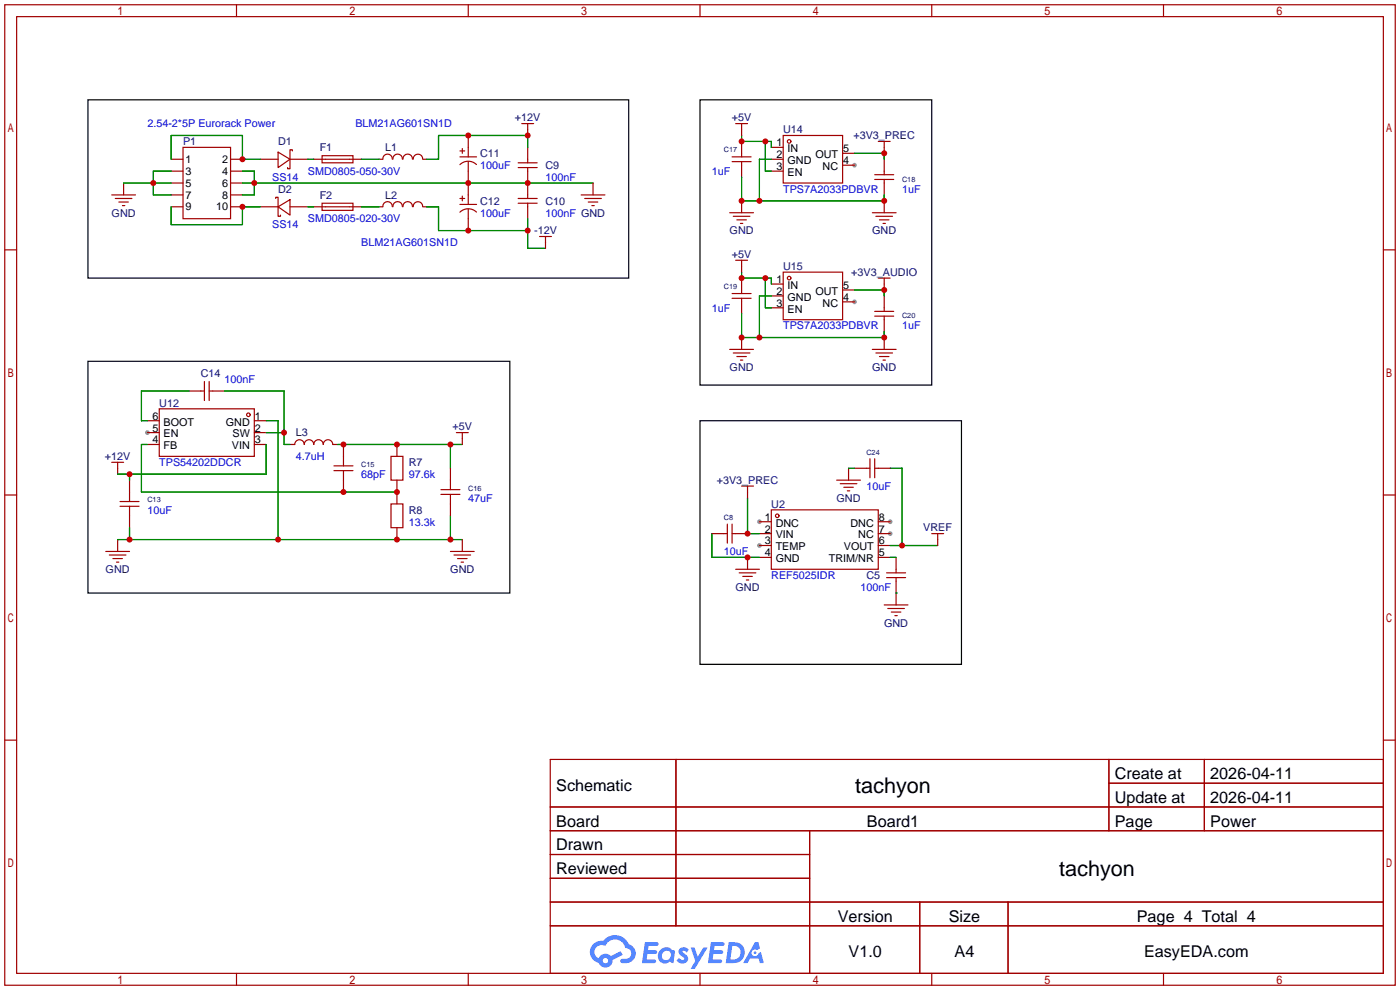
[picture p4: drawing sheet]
<svg xmlns="http://www.w3.org/2000/svg" width="299mm" height="212mm" viewBox="0 0 299 212" stroke-linecap="round" stroke-linejoin="round" font-family="sans-serif">
<g fill="#999">
<circle cx="31.5" cy="92.5" r=".51"/>
<circle cx="182.6" cy="35.3" r=".51"/>
<circle cx="182.6" cy="64.5" r=".51"/>
<circle cx="162.3" cy="111.5" r=".51"/>
<circle cx="162.3" cy="116.6" r=".51"/>
<circle cx="190.2" cy="114" r=".51"/>
<circle cx="190.2" cy="111.5" r=".51"/>
</g>
<g fill="none" stroke="#a10000" stroke-width=".25">
<path d="M1 1h297.2v209.6h-297.2zM3.6 3.6h292.1v204.4h-292.1zM50.5 1v2.6M100.1 1v2.6M149.6 1v2.6M199.1 1v2.6M248.7 1v2.6M1 53.4h2.6M295.7 53.4h2.5M1 105.8h2.6M295.7 105.8h2.5M1 158.2h2.6"/>
<path d="M295.7 158.2h2.5M117.6 162.3h178.1v45.7h-178.1zM117.6 172.5h178.1M117.6 177.5h178.1M144.5 162.3v35.6M173 177.5v30.5M237 162.3v15.2M237 167.4h58.7M257.4 162.3v15.2M117.6 182.6h55.4M117.6 192.8h178.1M117.6 187.7h55.4"/>
<path d="M117.6 197.9h178.1M196.6 192.8v15.2M215.4 192.8v15.2M50.5 208v2.6M100.1 208v2.6M149.6 208v2.6M199.1 208v2.6M248.7 208v2.6"/>
</g>
<g fill="#5487ff">
<path d="M145.3 202.7a1.3 1.3 0 0 1 1.9 .3l-.4 .6a.54 .54 0 0 0-.9-.2l.1 .2a1.34 1.34 0 0 1 .9 1.8 1.47 1.47 0 0 1-2.3-.1l.5-.6 .8 .5a.31 .31 0 0 0 .4-.3 .31 .31 0 0 0-.3-.4 1.12 1.12 0 0 1-.7-1.8z"/>
<path d="M147.6 202.5h.9l.6 2 1.2-2h.9l-2.7 4.6h-.9l1-1.7z"/>
<path d="M137.8 201.4h1.7a1.31 1.31 0 0 1 1.2 .2 .4 .4 0 0 1-.3 .5l-1.8 .1-.1 .9h1.6a.4 .4 0 0 1 .4 .4 .4 .4 0 0 1-.5 .4h-1.6l-.2 1.2h1.4a.46 .46 0 0 1 .5 0 .46 .46 0 0 1 .1 .5l-.4 .2h-2.6z"/>
<path d="M151.9 201.4h1.7a1.32 1.32 0 0 1 1.2 .2 .39 .39 0 0 1-.3 .5l-1.8 .1-.1 .9h1.6a.4 .4 0 0 1 .4 .4 .4 .4 0 0 1-.4 .4h-1.7l-.2 1.2h1.4a.46 .46 0 0 1 .5 0 .46 .46 0 0 1 .1 .5l-.4 .2h-2.6z"/>
<path d="M161.3 201.4h.8l.3 1.3-.6 .4a.75 .75 0 0 0-1.1 .3 .75 .75 0 0 0 .5 1 .75 .75 0 0 0 .9-.7l.5-.2 .6 2.3h-.8l-.3-.9h-1.8l-.5 .9h-1z"/>
<path d="M155.7 201.4l-.6 4.4h1.5a2.27 2.27 0 0 0 2.6-2.2 2.27 2.27 0 0 0-2.7-2.2zM156.5 202.1a1.5 1.5 0 0 1 1.8 1.6 1.5 1.5 0 0 1-1.9 1.4h-.3z"/>
<path d="M141.2 203a1.6 1.6 0 0 0-.3 2.3 1.6 1.6 0 0 0 2.3 .2l.7 .3 .3-2.4-.1-.3-.5-.1a1.58 1.58 0 0 0-2.4 0zM141.8 203.5a.98 .98 0 0 1 1.6 .4 .98 .98 0 0 1-1.1 1.3 .94 .94 0 0 1-.9-.7 .94 .94 0 0 1 .4-1z"/>
<path d="M126.8 201.8a2.37 2.37 0 0 0 1.1 4 1.54 1.54 0 0 0 1.8 1 1.54 1.54 0 0 0 1.2-1.6l2.2-1.1-.5-.8-2 1a1.57 1.57 0 0 0-2.7 .5 1.5 1.5 0 0 1-.7-2.1 1.5 1.5 0 0 1 2.2-.5 2.23 2.23 0 0 1 2.3-1.4 2.23 2.23 0 0 1 2 1.8 1.16 1.16 0 0 1 1.2 1.1 1.16 1.16 0 0 1-1.1 1.2h-.7a.47 .47 0 0 0-.5 .4 .47 .47 0 0 0 .4 .5 2.17 2.17 0 0 0 2.5-.9 2.17 2.17 0 0 0-.3-2.7l-.8-.4a3.2 3.2 0 0 0-5.5-.7l-1.1 .1zM128.8 205.3a.6 .6 0 0 1 1.2 0 .6 .6 0 0 1-1.2 0z"/>
<circle cx="161.4" cy="203.6" r=".28"/>
</g>
<g fill="none" stroke="#a10000" stroke-width=".25">
<path d="M26.4 39.1v2.6M36.6 34h2.5M36.6 36.6h2.5M36.6 39.1h2.5M39.1 31.5h10.2v15.2h-10.2zM49.3 34h2.5M49.3 36.6h2.5M49.3 39.1h2.5M55.6 34h3.8M59.4 32.5l2.6 1.5-2.6 1.8zM62 34h3.8M62.5 32.3v-.3h-.5v4.1h-.5v-.3"/>
<path d="M67.1 34h10.1M68.8 33.3h6.6v1.5h-6.6zM83.8 34a1.01 1.01 0 0 0-1-1.1 1.01 1.01 0 0 0-1 1.1h-.8M84 34a1.01 1.01 0 0 1 1-1.1 1.01 1.01 0 0 1 1 1.1M86.1 34a1.01 1.01 0 0 1 1-1.1 1.01 1.01 0 0 1 1 1.1M88.3 34a1.01 1.01 0 0 1 1-1.1 1.01 1.01 0 0 1 1 1.1M90.4 34h.8M98.3 33.5h3.6M98.3 32.3h1M98.8 31.8v1M100.1 29v4.5M100.1 34.5v9.2"/>
<path d="M101.8 35.2a2.54 2.54 0 0 0-3.5 0M110.7 35.8h4.1M110.7 34.8h4.1M111.5 26.4h2.5M112.8 26.4v2.6M112.8 31.5v3.3M112.8 35.8v6.6M126.7 39.1v2.6M156.5 33.5h4M156.5 34.5h4M157.2 26.4h2.6M158.5 26.4v2.6"/>
<path d="M158.5 30.2v3.3M158.5 34.5v3.3M164.8 34h2.6M164.8 36.6h2.6M164.8 31.5h2.6M167.4 29h12.7v10.1h-12.7zM180.1 35.3h2.5M180.1 32.8h2.5M186.9 38.4h4.1M186.9 37.3h4.1M187.7 30.2h2.5M189 30.2v2.6"/>
<path d="M189 34v3.3M189 38.4v3.3M23.9 41.7h5.1M24.6 42.4h3.6M25.4 43.2h2M26.2 43.9h.5M36.6 41.7h2.5M36.6 44.2h2.5M49.3 41.7h2.5M49.3 44.2h2.5M55.6 44.2h3.8M58.9 42.4v-.2h.5v4h.5v-.2"/>
<path d="M59.4 44.2l2.6-1.5v3.3zM62 44.2h3.8M67.1 44.2h10.1M68.8 43.4h6.6v1.6h-6.6zM83.8 44.2a1.01 1.01 0 0 0-1-1.1 1.01 1.01 0 0 0-1 1.1h-.8M84 44.2a1.01 1.01 0 0 1 1-1.1 1.01 1.01 0 0 1 1 1.1M86.1 44.2a1.01 1.01 0 0 1 1-1.1 1.01 1.01 0 0 1 1 1.1M88.3 44.2a1.01 1.01 0 0 1 1-1.1 1.01 1.01 0 0 1 1 1.1M90.4 44.2h.8M98.3 42.4h1M98.3 43.7h3.6M98.8 41.9v1"/>
<path d="M100.1 44.7v4.6M101.8 45.3a2.54 2.54 0 0 0-3.5 0M110.7 42.4h4.1M110.7 43.4h4.1M112.8 43.4v3.3M115.3 50.5h2.6M116.6 50.5v2.6M124.2 41.7h5.1M125 42.4h3.5M125.7 43.2h2.1M126.5 43.9h.5M156 45.5h5"/>
<path d="M156.7 46.2h3.6M157.2 55.6h2.6M157.5 47h2M158.2 47.8h.5M158.5 42.9v2.6M158.5 55.6v2.6M158.5 59.4v3.3M167.4 58.2h12.7v10.1h-12.7zM186.4 45.5h5.1M187.2 46.2h3.6M187.7 59.4h2.5M188 47h2"/>
<path d="M188.7 47.8h.5M189 42.9v2.6M189 59.4v2.6M156 74.7h5M156.5 63.8h4M156.5 62.7h4M156.7 75.4h3.6M157.5 76.2h2M158.2 77h.5M158.5 63.8v3.3M158.5 72.1v2.6M164.8 60.7h2.6"/>
<path d="M164.8 63.2h2.6M164.8 65.8h2.6M180.1 64.5h2.5M180.1 62h2.5M186.4 74.7h5.1M186.9 67.6h4.1M186.9 66.5h4.1M187.2 75.4h3.6M188 76.2h2M188.7 77h.5M189 63.2v3.3M189 67.6v3.3"/>
<path d="M189 72.1v2.6M23.9 98.8h2.5M25.1 98.8v2.5M31.5 89.9h2.5M31.5 92.5h2.5M31.5 95h2.5M34 87.4h20.4v10.1h-20.4zM40.4 83.6h3.3M43.7 81.5v4.1M44.7 81.5v4.1M44.7 83.6h3.3M54.4 89.9h2.5"/>
<path d="M54.4 92.5h2.5M54.4 95h2.5M62 95h1a1.02 1.02 0 0 1 1-1 1.02 1.02 0 0 1 1 1 1.02 1.02 0 0 1 1-1 1.02 1.02 0 0 1 1.1 1 1.02 1.02 0 0 1 1-1 1.02 1.02 0 0 1 1 1 1.02 1.02 0 0 1 1-1 1.02 1.02 0 0 1 1 1h1M71.4 99.6h4M73.4 95v4.6M83.6 97.5h2.5v5.1h-2.5zM84.8 95v2.5M97.5 92.5h2.6M98.8 92.5v2.5M185.9 98v4.1M186.9 98v4.1M22.6 117.9h5.1"/>
<path d="M23.4 118.6h3.5M24.1 119.4h2.1M25.1 115.3v2.6M25.7 108.2h4M25.7 107.2h4M27.7 102.6v4.6M27.7 108.2v4.6M71.4 100.6h4M73.4 100.6v4.6M83.6 107.7h2.5v5.1h-2.5zM84.8 102.6v5.1M84.8 112.8v2.5"/>
<path d="M94.2 105.7h4.1M94.2 104.6h4.1M96.3 117.9h5M96.3 100.1v4.5M96.3 105.7v4.5M97 118.6h3.6M97.8 119.4h2M98.8 115.3v2.6M152.1 114h3.3M155.4 112v4.1M156.5 114h3.3M156.5 112v4.1"/>
<path d="M158.5 103.9h2.5M159.8 103.9v2.5M159.8 119.1v2.6M162.3 111.5h2.5M162.3 114h2.5M162.3 116.6h2.5M162.3 119.1h2.5M164.8 109h22.9v12.7h-22.9zM178.8 102.6h5.1M179.6 103.4h3.5M180.3 104.1h2.1M181.1 104.9h.5"/>
<path d="M181.4 100.1v2.5M182.6 100.1h3.3M186.9 100.1h3.3M187.7 111.5h2.5M187.7 114h2.5M187.7 116.6h2.5M187.7 119.1h2.5M191.5 119.1v3.3M199.1 114h2.6M200.4 114v2.6M24.9 120.1h.5M98.6 120.1h.5"/>
<path d="M157.2 121.7h5.1M158 122.4h3.5M158.7 123.2h2.1M159.5 124h.5M189 129.3h5.1M189.5 122.4h4M189.5 123.4h4M189.7 130h3.6M190.5 130.8h2M191.3 131.6h.5M191.5 123.4v5.9"/>
<circle cx="168.7" cy="30.2" r=".38"/>
<circle cx="168.7" cy="59.4" r=".38"/>
<circle cx="53.1" cy="88.6" r=".38"/>
<circle cx="166.1" cy="110.2" r=".38"/>
</g>
<g fill="none" stroke="#008700" stroke-width=".25">
<path d="M26.4 39.1h10.2M36.6 34v-5h15.2v5h3.8M36.6 36.6h-3.8v5.1h3.8M51.8 36.6h2.6v5.1h-2.6M51.8 39.1h74.9M65.8 34h1.3M77.2 34h3.8M112.8 31.5v-2.5h-19.1v5h-2.5M158.5 29v1.2h6.3v1.3M158.5 37.8v5.1h30.5v-1.2M163.6 30.2v6.4h1.2M164.8 34h-2.5v8.9"/>
<path d="M182.6 32.8h6.4v1.2M36.6 44.2v3.8h15.2v-3.8h3.8M65.8 44.2h1.3M77.2 44.2h3.8M91.2 44.2h2.5v5.1h19.1M112.8 46.7v6.4h3.8M158.5 58.2v1.2h6.3v1.3M163.6 59.4v6.4h1.2M158.5 67.1v5h30.5v-1.2M164.8 63.2h-2.5v8.9M182.6 62h6.4v1.2M31.5 95h-1.3v10.2h54.6"/>
<path d="M40.4 83.6h-10.2v6.3h1.3M48 83.6h12.7v11.4h1.3M56.9 92.5h3.8M56.9 89.9h2.5v25.4M56.9 95v6.3h-31.8M72.1 95h26.7M96.3 95v5.1M25.1 115.3h73.7M27.7 101.3v1.3M27.7 112.8v2.5M96.3 110.2v5.1M152.1 114v5.1h10.2"/>
<path d="M159.8 106.4v7.6h2.5M181.4 100.1h1.2M190.2 100.1h2.6v16.5M190.2 116.6h10.2M190.2 119.1h1.3M191.5 126.7h.1"/>
</g>
<path d="M18.8 21.3h115.6v38.1h-115.6zM149.6 21.3h49.5v61h-49.5zM18.8 77.2h90.2v49.5h-90.2zM149.6 89.9h55.9v52.1h-55.9z" fill="none" stroke="#000" stroke-width=".25"/>
<g fill="#c00">
<circle cx="51.8" cy="34" r=".63"/>
<circle cx="51.8" cy="44.2" r=".63"/>
<circle cx="54.4" cy="39.1" r=".63"/>
<circle cx="100.1" cy="39.1" r=".63"/>
<circle cx="112.8" cy="39.1" r=".63"/>
<circle cx="112.8" cy="29" r=".63"/>
<circle cx="100.1" cy="29" r=".63"/>
<circle cx="100.1" cy="49.3" r=".63"/>
<circle cx="112.8" cy="49.3" r=".63"/>
<circle cx="32.8" cy="39.1" r=".63"/>
<circle cx="73.4" cy="95" r=".63"/>
<circle cx="84.8" cy="95" r=".63"/>
<circle cx="96.3" cy="95" r=".63"/>
<circle cx="60.7" cy="92.5" r=".63"/>
<circle cx="73.4" cy="105.2" r=".63"/>
<circle cx="84.8" cy="105.2" r=".63"/>
<circle cx="27.7" cy="101.3" r=".63"/>
<circle cx="27.7" cy="115.3" r=".63"/>
<circle cx="59.4" cy="115.3" r=".63"/>
<circle cx="84.8" cy="115.3" r=".63"/>
<circle cx="96.3" cy="115.3" r=".63"/>
<circle cx="163.6" cy="30.2" r=".63"/>
<circle cx="158.5" cy="30.2" r=".63"/>
<circle cx="158.5" cy="42.9" r=".63"/>
<circle cx="162.3" cy="42.9" r=".63"/>
<circle cx="189" cy="42.9" r=".63"/>
<circle cx="189" cy="32.8" r=".63"/>
<circle cx="163.6" cy="59.4" r=".63"/>
<circle cx="158.5" cy="59.4" r=".63"/>
<circle cx="158.5" cy="72.1" r=".63"/>
<circle cx="162.3" cy="72.1" r=".63"/>
<circle cx="189" cy="72.1" r=".63"/>
<circle cx="189" cy="62" r=".63"/>
<circle cx="192.8" cy="116.6" r=".63"/>
<circle cx="159.8" cy="119.1" r=".63"/>
<circle cx="159.8" cy="114" r=".63"/>
</g>
<g font-size="4.6">
<text x="182.8" y="169.4">tachyon</text>
<text x="226.4" y="187.2">tachyon</text>
</g>
<g font-size="3.5">
<text x="238.3" y="166.5">Create at</text>
<text x="258.7" y="166.5">2026-04-11</text>
<text x="118.9" y="169.1">Schematic</text>
<text x="238.3" y="171.6">Update at</text>
<text x="258.7" y="171.6">2026-04-11</text>
<text x="118.9" y="176.7">Board</text>
<text x="185.3" y="176.7">Board1</text>
<text x="238.3" y="176.7">Page</text>
<text x="258.7" y="176.7">Power</text>
<text x="118.9" y="181.8">Drawn</text>
<text x="118.9" y="186.8">Reviewed</text>
<text x="179.1" y="197">Version</text>
<text x="202.8" y="197">Size</text>
<text x="243" y="197">Page 4 Total 4</text>
<text x="181.4" y="204.6">V1.0</text>
<text x="204" y="204.6">A4</text>
<text x="244.5" y="204.6">EasyEDA.com</text>
</g>
<g font-size="2.3" fill="#00f">
<text x="31.5" y="27.2">2.54-2*5P Eurorack Power</text>
<text x="75.9" y="27.2">BLM21AG601SN1D</text>
<text x="58.2" y="38.7">SS14</text>
<text x="65.8" y="37.4">SMD0805-050-30V</text>
<text x="102.6" y="36.1">100uF</text>
<text x="116.6" y="38.7">100nF</text>
<text x="152.1" y="37.4">1uF</text>
<text x="167.4" y="41.2">TPS7A2033PDBVR</text>
<text x="192.8" y="41.2">1uF</text>
<text x="65.8" y="47.5">SMD0805-020-30V</text>
<text x="102.6" y="46.3">100uF</text>
<text x="116.6" y="46.3">100nF GND</text>
<text x="58.2" y="48.8">SS14</text>
<text x="77.2" y="52.6">BLM21AG601SN1D</text>
<text x="152.1" y="66.6">1uF</text>
<text x="167.4" y="70.4">TPS7A2033PDBVR</text>
<text x="192.8" y="70.4">1uF</text>
<text x="48" y="81.8">100nF</text>
<text x="34" y="99.6">TPS54202DDCR</text>
<text x="63.2" y="98.3">4.7uH</text>
<text x="77.2" y="102.2">68pF</text>
<text x="87.4" y="102.2">97.6k</text>
<text x="100.1" y="107.2">47uF</text>
<text x="185.2" y="104.7">10uF</text>
<text x="31.5" y="109.8">10uF</text>
<text x="87.4" y="112.3">13.3k</text>
<text x="154.7" y="118.7">10uF</text>
<text x="164.8" y="123.7">REF5025IDR</text>
<text x="183.9" y="126.3">100nF</text>
</g>
<g font-size="2.3" fill="#000080">
<text x="110" y="26">+12V</text>
<text x="156.4" y="26">+5V</text>
<text x="167.4" y="28.5">U14</text>
<text x="182.4" y="29.8">+3V3_PREC</text>
<text x="39.1" y="31">P1</text>
<text x="59.4" y="31">D1</text>
<text x="68.3" y="32.3">F1</text>
<text x="82.3" y="32.3">L1</text>
<text x="102.6" y="33.6">C11</text>
<text x="59.4" y="41.2">D2</text>
<text x="116.6" y="36.1">C9</text>
<text x="23.9" y="46.3">GND</text>
<text x="68.3" y="42.5">F2</text>
<text x="82.3" y="42.5">L2</text>
<text x="102.6" y="43.7">C12</text>
<text x="116.6" y="43.7">C10</text>
<text x="114.1" y="50.1">-12V</text>
<text x="155.9" y="50.1">GND</text>
<text x="186.4" y="50.1">GND</text>
<text x="156.4" y="55.2">+5V</text>
<text x="167.4" y="57.7">U15</text>
<text x="181.9" y="59">+3V3_AUDIO</text>
<text x="42.9" y="80.6">C14</text>
<text x="155.9" y="79.3">GND</text>
<text x="186.4" y="79.3">GND</text>
<text x="34" y="86.9">U12</text>
<text x="63.2" y="93.3">L3</text>
<text x="96.7" y="92">+5V</text>
<text x="22.4" y="98.3">+12V</text>
<text x="87.4" y="99.6">R7</text>
<text x="153.2" y="103.4">+3V3_PREC</text>
<text x="178.8" y="107.2">GND</text>
<text x="87.4" y="109.8">R8</text>
<text x="164.8" y="108.5">U2</text>
<text x="197.3" y="113.6">VREF</text>
<text x="22.6" y="122.5">GND</text>
<text x="96.2" y="122.5">GND</text>
<text x="185.2" y="123.7">C5</text>
<text x="157.2" y="126.3">GND</text>
<text x="189" y="133.9">GND</text>
</g>
<g font-size="2.3">
<text x="39.6" y="34.8">1</text>
<text x="47.5" y="34.8">2</text>
<text x="166" y="31.3">1</text>
<text x="166" y="33.8">2</text>
<text x="168.3" y="32.5">IN</text>
<text x="168.3" y="35.1">GND</text>
<text x="174.3" y="33.8">OUT</text>
<text x="180.2" y="35.1">4</text>
<text x="180.2" y="32.5">5</text>
<text x="39.6" y="37.4">3</text>
<text x="39.6" y="39.9">5</text>
<text x="47.5" y="37.4">4</text>
<text x="47.5" y="39.9">6</text>
<text x="166" y="36.3">3</text>
<text x="168.3" y="37.6">EN</text>
<text x="175.8" y="36.3">NC</text>
<text x="39.6" y="42.4">7</text>
<text x="39.6" y="45">9</text>
<text x="46.2" y="45">10</text>
<text x="47.5" y="42.4">8</text>
<text x="166" y="60.5">1</text>
<text x="166" y="63">2</text>
<text x="166" y="65.6">3</text>
<text x="168.3" y="61.7">IN</text>
<text x="168.3" y="64.3">GND</text>
<text x="174.3" y="63">OUT</text>
<text x="175.8" y="65.6">NC</text>
<text x="180.2" y="64.3">4</text>
<text x="180.2" y="61.7">5</text>
<text x="168.3" y="66.8">EN</text>
<text x="32.6" y="89.7">6</text>
<text x="54.5" y="89.7">1</text>
<text x="32.6" y="94.8">4</text>
<text x="32.6" y="92.2">5</text>
<text x="35" y="93.5">EN</text>
<text x="35" y="91">BOOT</text>
<text x="48.3" y="91">GND</text>
<text x="49.7" y="93.5">SW</text>
<text x="54.5" y="92.2">2</text>
<text x="54.5" y="94.8">3</text>
<text x="35" y="96">FB</text>
<text x="49.6" y="96">VIN</text>
<text x="163.4" y="111.3">1</text>
<text x="163.4" y="113.8">2</text>
<text x="165.8" y="112.5">DNC</text>
<text x="181.8" y="112.5">DNC</text>
<text x="187.8" y="113.8">7</text>
<text x="187.8" y="111.3">8</text>
<text x="163.4" y="116.4">3</text>
<text x="163.4" y="118.9">4</text>
<text x="165.8" y="115.1">VIN</text>
<text x="165.8" y="117.6">TEMP</text>
<text x="180.4" y="117.6">VOUT</text>
<text x="183.4" y="115.1">NC</text>
<text x="187.8" y="118.9">5</text>
<text x="187.8" y="116.4">6</text>
<text x="165.8" y="120.2">GND</text>
<text x="177.1" y="120.2">TRIM/NR</text>
</g>
<g font-size="1.6" fill="#000080">
<text x="154.7" y="32.5">C17</text>
<text x="192.8" y="38.8">C18</text>
<text x="154.7" y="61.7">C19</text>
<text x="192.8" y="68">C20</text>
<text x="77.2" y="99.8">C15</text>
<text x="185.2" y="97.2">C24</text>
<text x="31.5" y="107.4">C13</text>
<text x="100.1" y="104.8">C16</text>
<text x="154.7" y="111.2">C8</text>
</g>
</svg>
